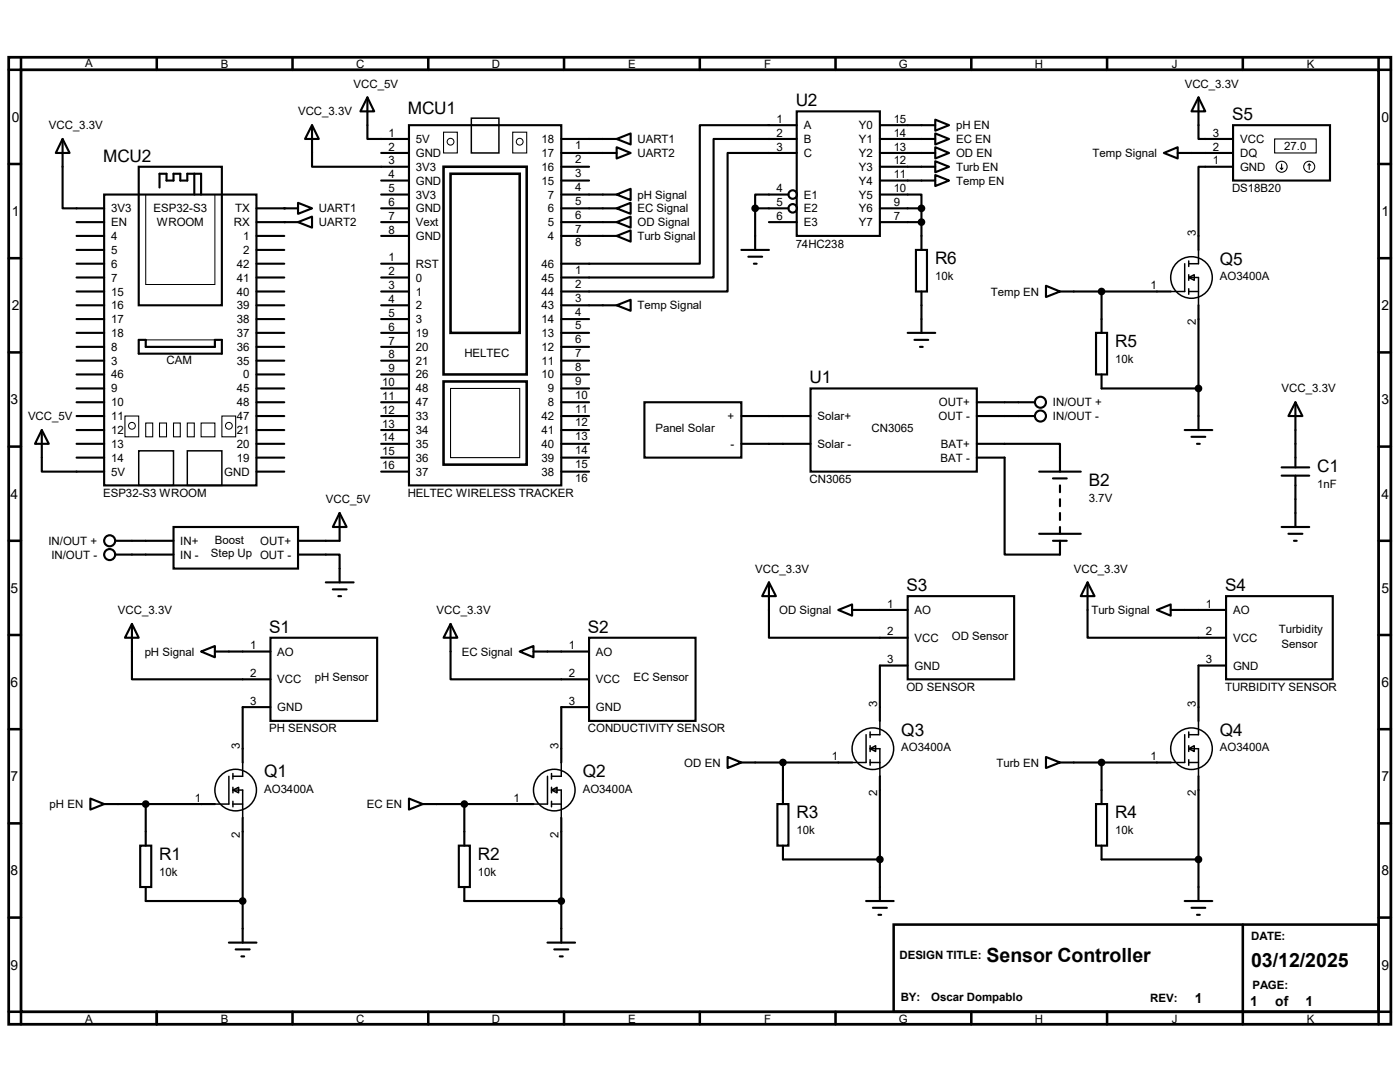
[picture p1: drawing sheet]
<svg xmlns="http://www.w3.org/2000/svg" width="279mm" height="216mm" viewBox="0 0 279 216" stroke-linecap="round" stroke-linejoin="round" font-family="sans-serif">
<path d="M1.7 11.4h275.9v193h-275.9zM4.2 13.9h270.9v188h-270.9z" fill="none" stroke="#000" stroke-width=".55"/>
<g fill="none" stroke="#000" stroke-width=".51">
<path d="M4.2 11.4v2.5h-2.5M31.3 11.4v2.5M58.4 11.4v2.5M85.5 11.4v2.5M112.6 11.4v2.5M139.7 11.4v2.5M166.8 11.4v2.5M193.8 11.4v2.5M220.9 11.4v2.5M248 11.4v2.5M275.1 11.4v2.5h2.5M1.7 32.7h2.5"/>
<path d="M88.5 33.3h16.6v41.4h-16.6zM89.9 34.7h13.8v31.7h-13.8zM275.1 32.7h2.5M1.7 51.5h2.5M275.1 51.5h2.5M1.7 70.3h2.5M88.5 76.1h16.6v16.6h-16.6zM275.1 70.3h2.5M1.7 89.1h2.5M275.1 89.1h2.5M1.7 107.9h2.5M275.1 107.9h2.5"/>
<path d="M1.7 126.7h2.5M275.1 126.7h2.5M1.7 145.5h2.5M275.1 145.5h2.5M1.7 164.3h2.5M275.1 164.3h2.5M1.7 183.1h2.5M178.4 184.5h96.7v17.4h-96.7zM248 184.5v19.9M275.1 183.1h2.5M1.7 201.9h2.5v2.5M31.3 201.9v2.5"/>
<path d="M58.4 201.9v2.5M85.5 201.9v2.5M112.6 201.9v2.5M139.7 201.9v2.5M166.8 201.9v2.5M193.8 201.9v2.5M220.9 201.9v2.5M277.6 201.9h-2.5v2.5"/>
</g>
<g fill="none" stroke="#000" stroke-width=".42">
<path d="M73.3 19.4l1.4 2.8h-2.8zM73.3 19.4v8.3h8.3M239.2 19.4l1.3 2.8h-2.7zM239.2 19.4v8.3h6.9M12.5 27.7l1.4 2.8h-2.8zM12.5 27.7v13.9h8.3M20.8 38.8h30.4v58.1h-30.4zM27.7 33.3h16.6v27.6h-16.6zM31.8 37.4v-2.7h1.4v1.3h1.4v-1.3h1.4v1.3h1.4v-1.3h2.7v4.1M38.8 34.7v4.1M62.3 25l1.3 2.7h-2.7zM62.3 25v8.3h19.3"/>
<path d="M76.1 30.5h5.5M76.1 36h5.5M76.1 38.8h5.5M81.6 25h30.4v71.9h-30.4zM112 30.5h11.1M112 27.7h11.1M112 33.3h5.6M112 36h5.6M112 38.8h11.1M123.1 38.8l2.8-1.1v2.2zM123.1 27.7l2.8-1.1v2.2zM123.1 29.4l2.8 1.1-2.8 1.1z"/>
<path d="M157.4 38.8h-6.7v2.8M159 22.2h16.6v24.9h-16.6zM159 25h-19.3v27.6h-27.7M159 27.7h-16.6v27.7h-30.4M159 30.5h-13.8v27.7h-33.2M175.6 38.8h8.3v2.8M175.6 30.5h11M175.6 25h11M175.6 27.7h11M175.6 33.3h11M175.6 36h11M186.6 23.9l2.8 1.1-2.8 1.1z"/>
<path d="M186.6 26.6l2.8 1.1-2.8 1.1zM186.6 29.4l2.8 1.1-2.8 1.1zM186.6 32.2l2.8 1.1-2.8 1.1zM186.6 34.9l2.8 1.1-2.8 1.1zM232.3 30.5l2.7-1.1v2.2zM235 30.5h11.1M246.1 25h19.3v11h-19.3zM246.1 33.3h-6.9v16.6M15.3 58.2h5.5M15.3 44.3h5.5M15.3 47.1h5.5M15.3 49.9h5.5"/>
<path d="M15.3 52.6h5.5M15.3 55.4h5.5M51.2 41.6h8.3M51.2 58.2h5.5M51.2 44.3h8.3M51.2 47.1h5.5M51.2 49.9h5.5M51.2 52.6h5.5M51.2 55.4h5.5M59.5 44.3l2.8-1.1v2.2zM59.5 40.5l2.8 1.1-2.8 1.1zM76.1 41.6h5.5"/>
<path d="M76.1 58.2h5.5M76.1 44.3h5.5M76.1 47.1h5.5M76.1 52.6h5.5M76.1 55.4h5.5M112 41.6h11.1M112 44.3h11.1M112 47.1h11.1M123.1 41.6l2.8-1.1v2.2zM123.1 44.3l2.8-1.1v2.2zM123.1 47.1l2.8-1.1v2.2zM148 49.9h5.5"/>
<path d="M149.4 51.2h2.7M150.5 52.6h.5M150.7 41.6h6.7M150.7 41.6v8.3M153.5 44.3h5.5M175.6 41.6h8.3M175.6 44.3h8.3M182.8 49.9h2.2v8.3h-2.2zM183.9 41.6v8.3M183.9 58.2v8.2M208.7 57l2.8 1.2-2.8 1.1zM211.5 58.2h22.1"/>
<path d="M219.8 58.2v8.2M15.3 77.5h5.5M15.3 60.9h5.5M15.3 66.4h5.5M15.3 69.2h5.5M15.3 63.7h5.5M15.3 72h5.5M15.3 74.7h5.5M27.7 67.8h1.4v1.4h13.8v-1.4h1.4v2.8h-16.6zM51.2 77.5h5.5M51.2 60.9h5.5M51.2 66.4h5.5"/>
<path d="M51.2 69.2h5.5M51.2 63.7h5.5M51.2 72h5.5M51.2 74.7h5.5M76.1 77.5h5.5M76.1 60.9h5.5M76.1 66.4h5.5M76.1 69.2h5.5M76.1 63.7h5.5M76.1 72h5.5M76.1 74.7h5.5M112 77.5h5.6"/>
<path d="M112 60.9h11.1M112 66.4h5.6M112 69.2h5.6M112 63.7h5.6M112 72h5.6M112 74.7h5.6M123.1 60.9l2.8-1.1v2.2zM161.8 77.5h33.1v16.6h-33.1zM181.1 66.4h5.5M182.5 67.8h2.8M183.6 69.2h.5M218.7 66.4h2.2v8.3h-2.2z"/>
<path d="M219.8 74.7v2.8h19.4M239.2 60.9v24.9M8.3 85.8l1.4 2.8h-2.7zM8.3 85.8v8.3h12.5M15.3 83h5.5M15.3 88.6h5.5M15.3 80.3h5.5M15.3 85.8h5.5M15.3 91.3h5.5M51.2 83h5.5M51.2 88.6h5.5M51.2 80.3h5.5"/>
<path d="M51.2 85.8h5.5M51.2 91.3h5.5M51.2 94.1h5.5M76.1 83h5.5M76.1 88.6h5.5M76.1 80.3h5.5M76.1 85.8h5.5M76.1 91.3h5.5M76.1 94.1h5.5M112 83h5.6M112 88.6h5.6M112 80.3h5.6"/>
<path d="M112 85.8h5.6M112 91.3h5.6M112 94.1h5.6M128.6 80.3h19.4v11h-19.4zM148 83h13.8M148 88.6h13.8M194.9 88.6h16.6v5.5M194.9 91.3h5.6v19.4h11v-2.8M194.9 83h11.6M194.9 80.3h11.6M207.4 94.1h8.3M210.1 95.5h2.8"/>
<path d="M211.5 96.9v1.3M211.5 99.6v1.4M236.4 85.8h5.5M237.8 87.2h2.7M238.9 88.6h.5M255.8 93.3h5.5M255.8 94.9h5.5M258.5 80.3l1.4 2.7h-2.8zM258.5 80.3v13M258.5 94.9v10.3M23 107.9h11.6M23 110.7h11.6"/>
<path d="M34.6 105.2h24.9v8.3h-24.9zM59.5 110.7h8.3v5.5M65 116.2h5.6M66.4 117.6h2.8M67.5 119h.6M67.8 102.4l1.4 2.8h-2.8zM67.8 102.4v5.5h-8.3M153.5 116.2l1.4 2.8h-2.8zM153.5 116.2v11.1h27.6M181.1 119h21.3v16.6h-21.3zM207.4 106.5h8.3M210.1 107.9h2.8"/>
<path d="M211.5 102.4v1.4M211.5 105.2v1.3M217 116.2l1.4 2.8h-2.7zM217 116.2v11.1h27.7M244.7 119h21.3v16.6h-21.3zM255.8 105.2h5.5M257.1 106.5h2.8M258.2 107.9h.6M26.3 124.5l1.4 2.8h-2.8zM26.3 124.5v11.1h27.7M40.1 130l2.8-1.1v2.2zM42.9 130h11.1"/>
<path d="M54 127.3h21.3v16.5h-21.3zM89.9 124.5l1.4 2.8h-2.8zM89.9 124.5v11.1h27.7M103.7 130l2.8-1.1v2.2zM106.5 130h11.1M117.6 127.3h21.2v16.5h-21.2zM167.3 121.7l2.8-1.1v2.3zM170.1 121.7h11M181.1 132.8h-5.5v11M230.9 121.7l2.7-1.1v2.3zM233.6 121.7h11.1M244.7 132.8h-5.5v11"/>
<path d="M18 159.3l2.8 1.1-2.8 1.1zM54 141.1h-5.6v11M81.6 159.3l2.8 1.1-2.8 1.1zM117.6 141.1h-5.6v11M145.2 151l2.8 1.1-2.8 1.1zM148 152.1h22.1M156.3 152.1v8.3M175.6 154.9v24.9M208.7 151l2.8 1.1-2.8 1.1zM211.5 152.1h22.1M219.8 152.1v8.3M239.2 154.9v24.9"/>
<path d="M20.8 160.4h22.1M28 168.7h2.2v8.3h-2.2zM29.1 177v2.8h19.3M29.1 160.4v8.3M48.4 163.2v24.9M84.4 160.4h22.1M91.6 168.7h2.2v8.3h-2.2zM92.7 177v2.8h19.3M92.7 160.4v8.3M112 163.2v24.9M155.2 160.4h2.2v8.3h-2.2zM156.3 168.7v2.8h19.3"/>
<path d="M172.8 179.8h5.6M218.7 160.4h2.2v8.3h-2.2zM219.8 168.7v2.8h19.4M236.4 179.8h5.5M45.7 188.1h5.5M47 189.4h2.8M48.2 190.8h.5M109.3 188.1h5.5M110.6 189.4h2.8M111.7 190.8h.6M174.2 181.1h2.8M175.3 182.5h.6"/>
<path d="M237.8 181.1h2.7M238.9 182.5h.5"/>
<circle cx="158.2" cy="38.8" r=".85"/>
<circle cx="158.2" cy="41.6" r=".85"/>
<circle cx="207.6" cy="80.3" r="1.1"/>
<circle cx="207.6" cy="83" r="1.1"/>
<circle cx="21.9" cy="110.7" r="1.1"/>
<circle cx="21.9" cy="107.9" r="1.1"/>
</g>
<g fill="#000">
<circle cx="56.7" cy="41.6" r=".21"/>
<circle cx="56.7" cy="44.3" r=".21"/>
</g>
<g fill="none" stroke="#000" stroke-width=".3">
<path d="M94.1 23.6h5.5v6.9h-5.5zM236.4 52.6v5.6h-2.8M237.2 55.4l1.1-.6v1.1zM237.2 55.4h2v5.5M237.2 52.1v1.1M237.2 54.8v1.1M237.2 57.6v1.1M237.2 58.2h2M239.2 49.9v2.7h-2M27.7 90h6.9v6.9h-6.9zM37.4 90h6.9v6.9h-6.9zM45.7 154.9v5.5h-2.8"/>
<path d="M46.5 157.6l1.1-.5v1.1zM46.5 157.6h1.9v5.6M46.5 154.3v1.1M46.5 157.1v1.1M46.5 159.9v1.1M48.4 152.1v2.8h-1.9M109.3 154.9v5.5h-2.8M110.1 157.6l1.1-.5v1.1zM110.1 157.6h1.9v5.6M110.1 154.3v1.1M110.1 157.1v1.1M110.1 159.9v1.1"/>
<path d="M112 152.1v2.8h-1.9M172.8 146.6v5.5h-2.7M173.7 149.4l1.1-.6v1.1zM173.7 149.4h1.9v5.5M173.7 152.1h1.9M173.7 146v1.2M173.7 148.8v1.1M173.7 151.6v1.1M175.6 143.8v2.8h-1.9M236.4 146.6v5.5h-2.8M237.2 149.4l1.1-.6v1.1zM237.2 152.1h2"/>
<path d="M237.2 149.4h2v5.5M237.2 146v1.2M237.2 148.8v1.1M237.2 151.6v1.1M239.2 143.8v2.8h-2M46.5 160.4h1.9M110.1 160.4h1.9"/>
<circle cx="237.8" cy="55.4" r="4.1"/>
<circle cx="47" cy="157.6" r="4.1"/>
<circle cx="110.6" cy="157.6" r="4.1"/>
<circle cx="174.2" cy="149.4" r="4.1"/>
<circle cx="237.8" cy="149.4" r="4.1"/>
</g>
<g fill="#000" stroke="#000" stroke-width=".42">
<circle cx="150.7" cy="41.6" r=".55"/>
<circle cx="183.9" cy="44.3" r=".55"/>
<circle cx="183.9" cy="41.6" r=".55"/>
<circle cx="219.8" cy="58.2" r=".55"/>
<circle cx="239.2" cy="77.5" r=".55"/>
<circle cx="156.3" cy="152.1" r=".55"/>
<circle cx="219.8" cy="152.1" r=".55"/>
<circle cx="29.1" cy="160.4" r=".55"/>
<circle cx="48.4" cy="179.8" r=".55"/>
<circle cx="92.7" cy="160.4" r=".55"/>
<circle cx="112" cy="179.8" r=".55"/>
<circle cx="175.6" cy="171.5" r=".55"/>
<circle cx="239.2" cy="171.5" r=".55"/>
</g>
<g fill="none" stroke="#000" stroke-width=".21">
<path d="M88.5 26.4h2.8v4.1h-2.8zM102.3 26.4h2.8v4.1h-2.8zM254.4 27.7h8.3v2.8h-8.3zM255.5 33.5l.3 .3M255.8 32.7v1.1M256 33.5l-.2 .3M261.3 32.7l-.3 .3M261.3 32.7l.3 .3M261.3 32.7v1.1M89.9 77.5h13.8v13.8h-13.8zM24.9 83h2.8v4.2h-2.8zM29.1 84.4h1.4v2.8h-1.4z"/>
<path d="M31.8 84.4h1.4v2.8h-1.4zM34.6 84.4h1.4v2.8h-1.4zM37.4 84.4h1.4v2.8h-1.4zM40.1 84.4h2.8v2.8h-2.8zM44.3 83h2.7v4.2h-2.7z"/>
<circle cx="255.8" cy="33.3" r="1.1"/>
<circle cx="261.3" cy="33.3" r="1.1"/>
</g>
<g fill="none" stroke="#000" stroke-width=".2">
<path d="M29.1 38.8h13.8v18h-13.8zM29.1 67.8h13.8v1.4h-13.8z"/>
<circle cx="89.9" cy="28.3" r=".68"/>
<circle cx="103.7" cy="28.3" r=".68"/>
<circle cx="26.3" cy="85" r=".68"/>
<circle cx="45.7" cy="85" r=".68"/>
</g>
<g font-size="3.9">
<text x="196.9" y="192">Sensor Controller</text>
<text x="249.7" y="192.9">03/12/2025</text>
</g>
<g font-size="3.4">
<text x="81.4" y="22.7">MCU1</text>
<text x="158.8" y="21.2">U2</text>
<text x="245.9" y="24">S5</text>
<text x="20.6" y="32.3">MCU2</text>
<text x="186.6" y="52.7">R6</text>
<text x="243.5" y="52.8">Q5</text>
<text x="222.5" y="69.3">R5</text>
<text x="161.5" y="76.5">U1</text>
<text x="262.9" y="94.2">C1</text>
<text x="217.3" y="96.9">B2</text>
<text x="180.9" y="118">S3</text>
<text x="244.5" y="118">S4</text>
<text x="53.7" y="126.3">S1</text>
<text x="117.3" y="126.3">S2</text>
<text x="179.9" y="146.8">Q3</text>
<text x="243.5" y="146.8">Q4</text>
<text x="52.7" y="155.1">Q1</text>
<text x="116.3" y="155.1">Q2</text>
<text x="159" y="163.3">R3</text>
<text x="222.5" y="163.3">R4</text>
<text x="31.8" y="171.6">R1</text>
<text x="95.4" y="171.6">R2</text>
</g>
<g font-size="2.8">
<text x="2.3" y="24.3">0</text>
<text x="275.7" y="24.3">0</text>
<text x="2.3" y="43.1">1</text>
<text x="275.7" y="43.1">1</text>
<text x="2.3" y="61.9">2</text>
<text x="275.7" y="61.9">2</text>
<text x="2.1" y="80.7">3</text>
<text x="275.7" y="80.7">3</text>
<text x="2.1" y="99.5">4</text>
<text x="275.7" y="99.5">4</text>
<text x="2.1" y="118.3">5</text>
<text x="275.7" y="118.3">5</text>
<text x="2.1" y="137.1">6</text>
<text x="275.7" y="137.1">6</text>
<text x="2.1" y="155.9">7</text>
<text x="275.7" y="155.9">7</text>
<text x="2.1" y="174.7">8</text>
<text x="275.7" y="174.7">8</text>
<text x="2.1" y="193.5">9</text>
<text x="275.7" y="193.5">9</text>
<text x="238.4" y="200.2">1</text>
<text x="249.5" y="200.7">1</text>
<text x="254.5" y="200.7">of</text>
<text x="260.5" y="200.7">1</text>
</g>
<g font-size="2.3">
<text x="17" y="13.3">A</text>
<text x="44.1" y="13.6">B</text>
<text x="70.6" y="17.5">VCC_5V</text>
<text x="71.1" y="13.6">C</text>
<text x="98.2" y="13.6">D</text>
<text x="125.4" y="13.6">E</text>
<text x="152.5" y="13.6">F</text>
<text x="179.4" y="13.6">G</text>
<text x="206.5" y="13.6">H</text>
<text x="233.9" y="13.6">J</text>
<text x="236.4" y="17.5">VCC_3.3V</text>
<text x="260.8" y="13.6">K</text>
<text x="59.5" y="23">VCC_3.3V</text>
<text x="9.7" y="25.8">VCC_3.3V</text>
<text x="77.6" y="27.3">1</text>
<text x="83" y="28.5">5V</text>
<text x="108.1" y="28.5">18</text>
<text x="114.8" y="29.8">1</text>
<text x="127.2" y="28.5">UART1</text>
<text x="155" y="24.5">1</text>
<text x="155" y="27.3">2</text>
<text x="160.4" y="25.8">A</text>
<text x="160.4" y="28.5">B</text>
<text x="171.4" y="25.8">Y0</text>
<text x="171.4" y="28.5">Y1</text>
<text x="178.4" y="24.5">15</text>
<text x="178.4" y="27.3">14</text>
<text x="190.8" y="25.8">pH EN</text>
<text x="190.8" y="28.5">EC EN</text>
<text x="242.1" y="27.3">3</text>
<text x="247.5" y="28.5">VCC</text>
<text x="256.3" y="29.9">27.0</text>
<text x="77.6" y="30.1">2</text>
<text x="77.6" y="32.8">3</text>
<text x="77.6" y="35.6">4</text>
<text x="83" y="31.3">GND</text>
<text x="83" y="34.1">3V3</text>
<text x="108.1" y="31.3">17</text>
<text x="108.1" y="34.1">16</text>
<text x="114.8" y="32.6">2</text>
<text x="114.8" y="35.3">3</text>
<text x="127.2" y="31.3">UART2</text>
<text x="155" y="30.1">3</text>
<text x="160.4" y="31.3">C</text>
<text x="171.4" y="31.3">Y2</text>
<text x="171.4" y="34.1">Y3</text>
<text x="178.4" y="30.1">13</text>
<text x="178.4" y="32.8">12</text>
<text x="178.4" y="35.6">11</text>
<text x="190.8" y="31.3">OD EN</text>
<text x="190.8" y="34.1">Turb EN</text>
<text x="218.1" y="31.3">Temp Signal</text>
<text x="242.1" y="30.1">2</text>
<text x="242.1" y="32.8">1</text>
<text x="247.5" y="31.3">DQ</text>
<text x="247.5" y="34.1">GND</text>
<text x="77.6" y="38.4">5</text>
<text x="77.6" y="41.1">6</text>
<text x="83" y="36.8">GND</text>
<text x="83" y="39.6">3V3</text>
<text x="108.1" y="36.8">15</text>
<text x="109.3" y="39.6">7</text>
<text x="114.8" y="38.1">4</text>
<text x="114.8" y="40.9">5</text>
<text x="127.2" y="39.6">pH Signal</text>
<text x="155" y="41.1">5</text>
<text x="155" y="38.4">4</text>
<text x="160.4" y="39.6">E1</text>
<text x="171.4" y="36.8">Y4</text>
<text x="171.4" y="39.6">Y5</text>
<text x="178.4" y="38.4">10</text>
<text x="178.4" y="41.1">9</text>
<text x="190.8" y="36.8">Temp EN</text>
<text x="245.9" y="38.3">DS18B20</text>
<text x="22.2" y="42.4">3V3</text>
<text x="22.2" y="45.1">EN</text>
<text x="22.2" y="47.9">4</text>
<text x="30.6" y="42.4">ESP32-S3</text>
<text x="31.3" y="45.1">WROOM</text>
<text x="46.7" y="45.1">RX</text>
<text x="46.9" y="42.4">TX</text>
<text x="48.6" y="47.9">1</text>
<text x="63.6" y="45.1">UART2</text>
<text x="63.6" y="42.4">UART1</text>
<text x="77.6" y="43.9">7</text>
<text x="77.6" y="46.6">8</text>
<text x="83" y="42.4">GND</text>
<text x="83" y="45.1">Vext</text>
<text x="83" y="47.9">GND</text>
<text x="109.3" y="42.4">6</text>
<text x="109.3" y="45.1">5</text>
<text x="109.3" y="47.9">4</text>
<text x="114.8" y="43.6">6</text>
<text x="114.8" y="46.4">7</text>
<text x="127.2" y="42.4">EC Signal</text>
<text x="127.2" y="45.1">OD Signal</text>
<text x="127.2" y="47.9">Turb Signal</text>
<text x="155" y="43.9">6</text>
<text x="160.4" y="45.1">E3</text>
<text x="160.4" y="42.4">E2</text>
<text x="171.4" y="42.4">Y6</text>
<text x="171.4" y="45.1">Y7</text>
<text x="178.4" y="43.9">7</text>
<text x="238.6" y="47.1" transform="rotate(-90 238.6 47.1)">3</text>
<text x="22.2" y="50.7">5</text>
<text x="22.2" y="53.4">6</text>
<text x="47.3" y="53.4">42</text>
<text x="48.6" y="50.7">2</text>
<text x="77.6" y="52.2">1</text>
<text x="83" y="53.4">RST</text>
<text x="108.1" y="53.4">46</text>
<text x="114.8" y="49.1">8</text>
<text x="158.8" y="49.4">74HC238</text>
<text x="22.2" y="56.2">7</text>
<text x="22.2" y="59">15</text>
<text x="47.3" y="56.2">41</text>
<text x="47.3" y="59">40</text>
<text x="77.6" y="54.9">2</text>
<text x="77.6" y="57.7">3</text>
<text x="83" y="56.2">0</text>
<text x="83" y="59">1</text>
<text x="108.1" y="56.2">45</text>
<text x="108.1" y="59">44</text>
<text x="114.8" y="54.7">1</text>
<text x="114.8" y="57.4">2</text>
<text x="186.6" y="55.8">10k</text>
<text x="197.7" y="59">Temp EN</text>
<text x="229.6" y="57.7">1</text>
<text x="243.5" y="55.9">AO3400A</text>
<text x="22.2" y="61.7">16</text>
<text x="22.2" y="64.5">17</text>
<text x="47.3" y="61.7">39</text>
<text x="47.3" y="64.5">38</text>
<text x="77.6" y="60.5">4</text>
<text x="77.6" y="63.2">5</text>
<text x="77.6" y="66">6</text>
<text x="83" y="61.7">2</text>
<text x="83" y="64.5">3</text>
<text x="108.1" y="61.7">43</text>
<text x="108.1" y="64.5">14</text>
<text x="114.8" y="60.2">3</text>
<text x="114.8" y="63">4</text>
<text x="114.8" y="65.7">5</text>
<text x="127.2" y="61.7">Temp Signal</text>
<text x="238.6" y="64.9" transform="rotate(-90 238.6 64.9)">2</text>
<text x="22.2" y="67.2">18</text>
<text x="22.2" y="70">8</text>
<text x="47.3" y="67.2">37</text>
<text x="47.3" y="70">36</text>
<text x="77.6" y="68.7">7</text>
<text x="77.6" y="71.5">8</text>
<text x="83" y="67.2">19</text>
<text x="83" y="70">20</text>
<text x="92.7" y="71.3">HELTEC</text>
<text x="108.1" y="67.2">13</text>
<text x="108.1" y="70">12</text>
<text x="114.8" y="68.5">6</text>
<text x="114.8" y="71.3">7</text>
<text x="22.2" y="72.8">3</text>
<text x="22.2" y="75.5">46</text>
<text x="33.2" y="72.6">CAM</text>
<text x="47.3" y="72.8">35</text>
<text x="48.6" y="75.5">0</text>
<text x="76.3" y="77">10</text>
<text x="77.6" y="74.3">9</text>
<text x="83" y="72.8">21</text>
<text x="83" y="75.5">26</text>
<text x="108.1" y="72.8">11</text>
<text x="108.1" y="75.5">10</text>
<text x="114.8" y="74">8</text>
<text x="114.8" y="76.8">9</text>
<text x="222.5" y="72.4">10k</text>
<text x="5.6" y="83.8">VCC_5V</text>
<text x="22.2" y="78.3">9</text>
<text x="22.2" y="81.1">10</text>
<text x="22.2" y="83.8">11</text>
<text x="47.3" y="78.3">45</text>
<text x="47.3" y="81.1">48</text>
<text x="47.3" y="83.8">47</text>
<text x="76.3" y="79.8">11</text>
<text x="76.3" y="82.5">12</text>
<text x="83" y="78.3">48</text>
<text x="83" y="81.1">47</text>
<text x="83" y="83.8">33</text>
<text x="108.1" y="83.8">42</text>
<text x="109.3" y="78.3">9</text>
<text x="109.3" y="81.1">8</text>
<text x="114.8" y="79.6">10</text>
<text x="114.8" y="82.3">11</text>
<text x="145.2" y="83.8">+</text>
<text x="163.2" y="83.8">Solar+</text>
<text x="187.3" y="83.8">OUT -</text>
<text x="187.4" y="81.1">OUT+</text>
<text x="210.1" y="81.1">IN/OUT +</text>
<text x="210.1" y="83.8">IN/OUT -</text>
<text x="255.8" y="78.3">VCC_3.3V</text>
<text x="22.2" y="86.6">12</text>
<text x="22.2" y="89.4">13</text>
<text x="47.3" y="86.6">21</text>
<text x="47.3" y="89.4">20</text>
<text x="76.3" y="85.3">13</text>
<text x="76.3" y="88.1">14</text>
<text x="83" y="86.6">34</text>
<text x="83" y="89.4">35</text>
<text x="108.1" y="86.6">41</text>
<text x="108.1" y="89.4">40</text>
<text x="114.8" y="85.1">12</text>
<text x="114.8" y="87.9">13</text>
<text x="130.8" y="86.2">Panel Solar</text>
<text x="145.8" y="89.4">-</text>
<text x="163.2" y="89.4">Solar -</text>
<text x="173.9" y="86.2">CN3065</text>
<text x="187.7" y="89.4">BAT+</text>
<text x="22.2" y="92.1">14</text>
<text x="22.2" y="94.9">5V</text>
<text x="44.7" y="94.9">GND</text>
<text x="47.3" y="92.1">19</text>
<text x="76.3" y="90.8">15</text>
<text x="76.3" y="93.6">16</text>
<text x="83" y="92.1">36</text>
<text x="83" y="94.9">37</text>
<text x="108.1" y="92.1">39</text>
<text x="108.1" y="94.9">38</text>
<text x="114.8" y="90.6">14</text>
<text x="114.8" y="93.4">15</text>
<text x="187.7" y="92.1">BAT -</text>
<text x="20.6" y="99.1">ESP32-S3 WROOM</text>
<text x="65" y="100.4">VCC_5V</text>
<text x="81.4" y="99.1">HELTEC WIRELESS TRACKER</text>
<text x="114.8" y="96.2">16</text>
<text x="161.5" y="96.4">CN3065</text>
<text x="217.3" y="100.1">3.7V</text>
<text x="262.9" y="97.3">1nF</text>
<text x="9.7" y="108.7">IN/OUT +</text>
<text x="10.2" y="111.5">IN/OUT -</text>
<text x="36" y="108.7">IN+</text>
<text x="36" y="111.5">IN -</text>
<text x="42.1" y="111.1">Step Up OUT -</text>
<text x="42.9" y="108.6">Boost</text>
<text x="51.9" y="108.7">OUT+</text>
<text x="150.7" y="114.3">VCC_3.3V</text>
<text x="214.3" y="114.3">VCC_3.3V</text>
<text x="23.5" y="122.5">VCC_3.3V</text>
<text x="87.1" y="122.5">VCC_3.3V</text>
<text x="155.5" y="122.5">OD Signal</text>
<text x="177.1" y="121.2">1</text>
<text x="182.5" y="122.5">AO</text>
<text x="217.8" y="122.5">Turb Signal</text>
<text x="240.7" y="121.2">1</text>
<text x="246.1" y="122.5">AO</text>
<text x="28.9" y="130.8">pH Signal</text>
<text x="49.9" y="129.5">1</text>
<text x="55.3" y="130.8">AO</text>
<text x="92.2" y="130.8">EC Signal</text>
<text x="113.5" y="129.5">1</text>
<text x="118.9" y="130.8">AO</text>
<text x="177.1" y="126.8">2</text>
<text x="182.5" y="128.1">VCC</text>
<text x="189.9" y="127.7">OD Sensor</text>
<text x="240.7" y="126.8">2</text>
<text x="246.1" y="128.1">VCC</text>
<text x="255.2" y="126.3">Turbidity</text>
<text x="255.8" y="129.3">Sensor</text>
<text x="49.9" y="135.1">2</text>
<text x="55.3" y="136.4">VCC</text>
<text x="62.8" y="136">pH Sensor</text>
<text x="113.5" y="135.1">2</text>
<text x="118.9" y="136.4">VCC</text>
<text x="126.4" y="136">EC Sensor</text>
<text x="177.1" y="132.3">3</text>
<text x="180.9" y="137.8">OD SENSOR</text>
<text x="182.5" y="133.6">GND</text>
<text x="240.7" y="132.3">3</text>
<text x="244.5" y="137.8">TURBIDITY SENSOR</text>
<text x="246.1" y="133.6">GND</text>
<text x="49.9" y="140.6">3</text>
<text x="55.3" y="141.9">GND</text>
<text x="113.5" y="140.6">3</text>
<text x="118.9" y="141.9">GND</text>
<text x="175" y="141.1" transform="rotate(-90 175 141.1)">3</text>
<text x="238.6" y="141.1" transform="rotate(-90 238.6 141.1)">3</text>
<text x="47.9" y="149.4" transform="rotate(-90 47.9 149.4)">3</text>
<text x="53.7" y="146.1">PH SENSOR</text>
<text x="111.5" y="149.4" transform="rotate(-90 111.5 149.4)">3</text>
<text x="117.3" y="146.1">CONDUCTIVITY SENSOR</text>
<text x="179.9" y="149.9">AO3400A</text>
<text x="243.5" y="149.9">AO3400A</text>
<text x="136.6" y="153">OD EN</text>
<text x="166" y="151.7">1</text>
<text x="198.9" y="153">Turb EN</text>
<text x="229.6" y="151.7">1</text>
<text x="9.9" y="161.2">pH EN</text>
<text x="38.9" y="160">1</text>
<text x="52.7" y="158.2">AO3400A</text>
<text x="73.2" y="161.2">EC EN</text>
<text x="102.4" y="160">1</text>
<text x="116.3" y="158.2">AO3400A</text>
<text x="175" y="158.9" transform="rotate(-90 175 158.9)">2</text>
<text x="238.6" y="158.9" transform="rotate(-90 238.6 158.9)">2</text>
<text x="47.9" y="167.2" transform="rotate(-90 47.9 167.2)">2</text>
<text x="111.5" y="167.2" transform="rotate(-90 111.5 167.2)">2</text>
<text x="159" y="166.4">10k</text>
<text x="222.5" y="166.4">10k</text>
<text x="31.8" y="174.7">10k</text>
<text x="95.4" y="174.7">10k</text>
<text x="179.5" y="191.4">DESIGN TITLE:</text>
<text x="249.7" y="187.7">DATE:</text>
<text x="249.9" y="197.3">PAGE:</text>
<text x="179.7" y="199.8">BY:</text>
<text x="185.8" y="199.8">Oscar Dompablo</text>
<text x="229.5" y="200">REV:</text>
<text x="17" y="204.1">A</text>
<text x="44.1" y="204.1">B</text>
<text x="71.1" y="204.1">C</text>
<text x="98.2" y="204.1">D</text>
<text x="125.4" y="204.1">E</text>
<text x="152.5" y="204.1">F</text>
<text x="179.4" y="204.1">G</text>
<text x="206.5" y="204.1">H</text>
<text x="233.9" y="204.1">J</text>
<text x="260.8" y="204.1">K</text>
</g>
</svg>
